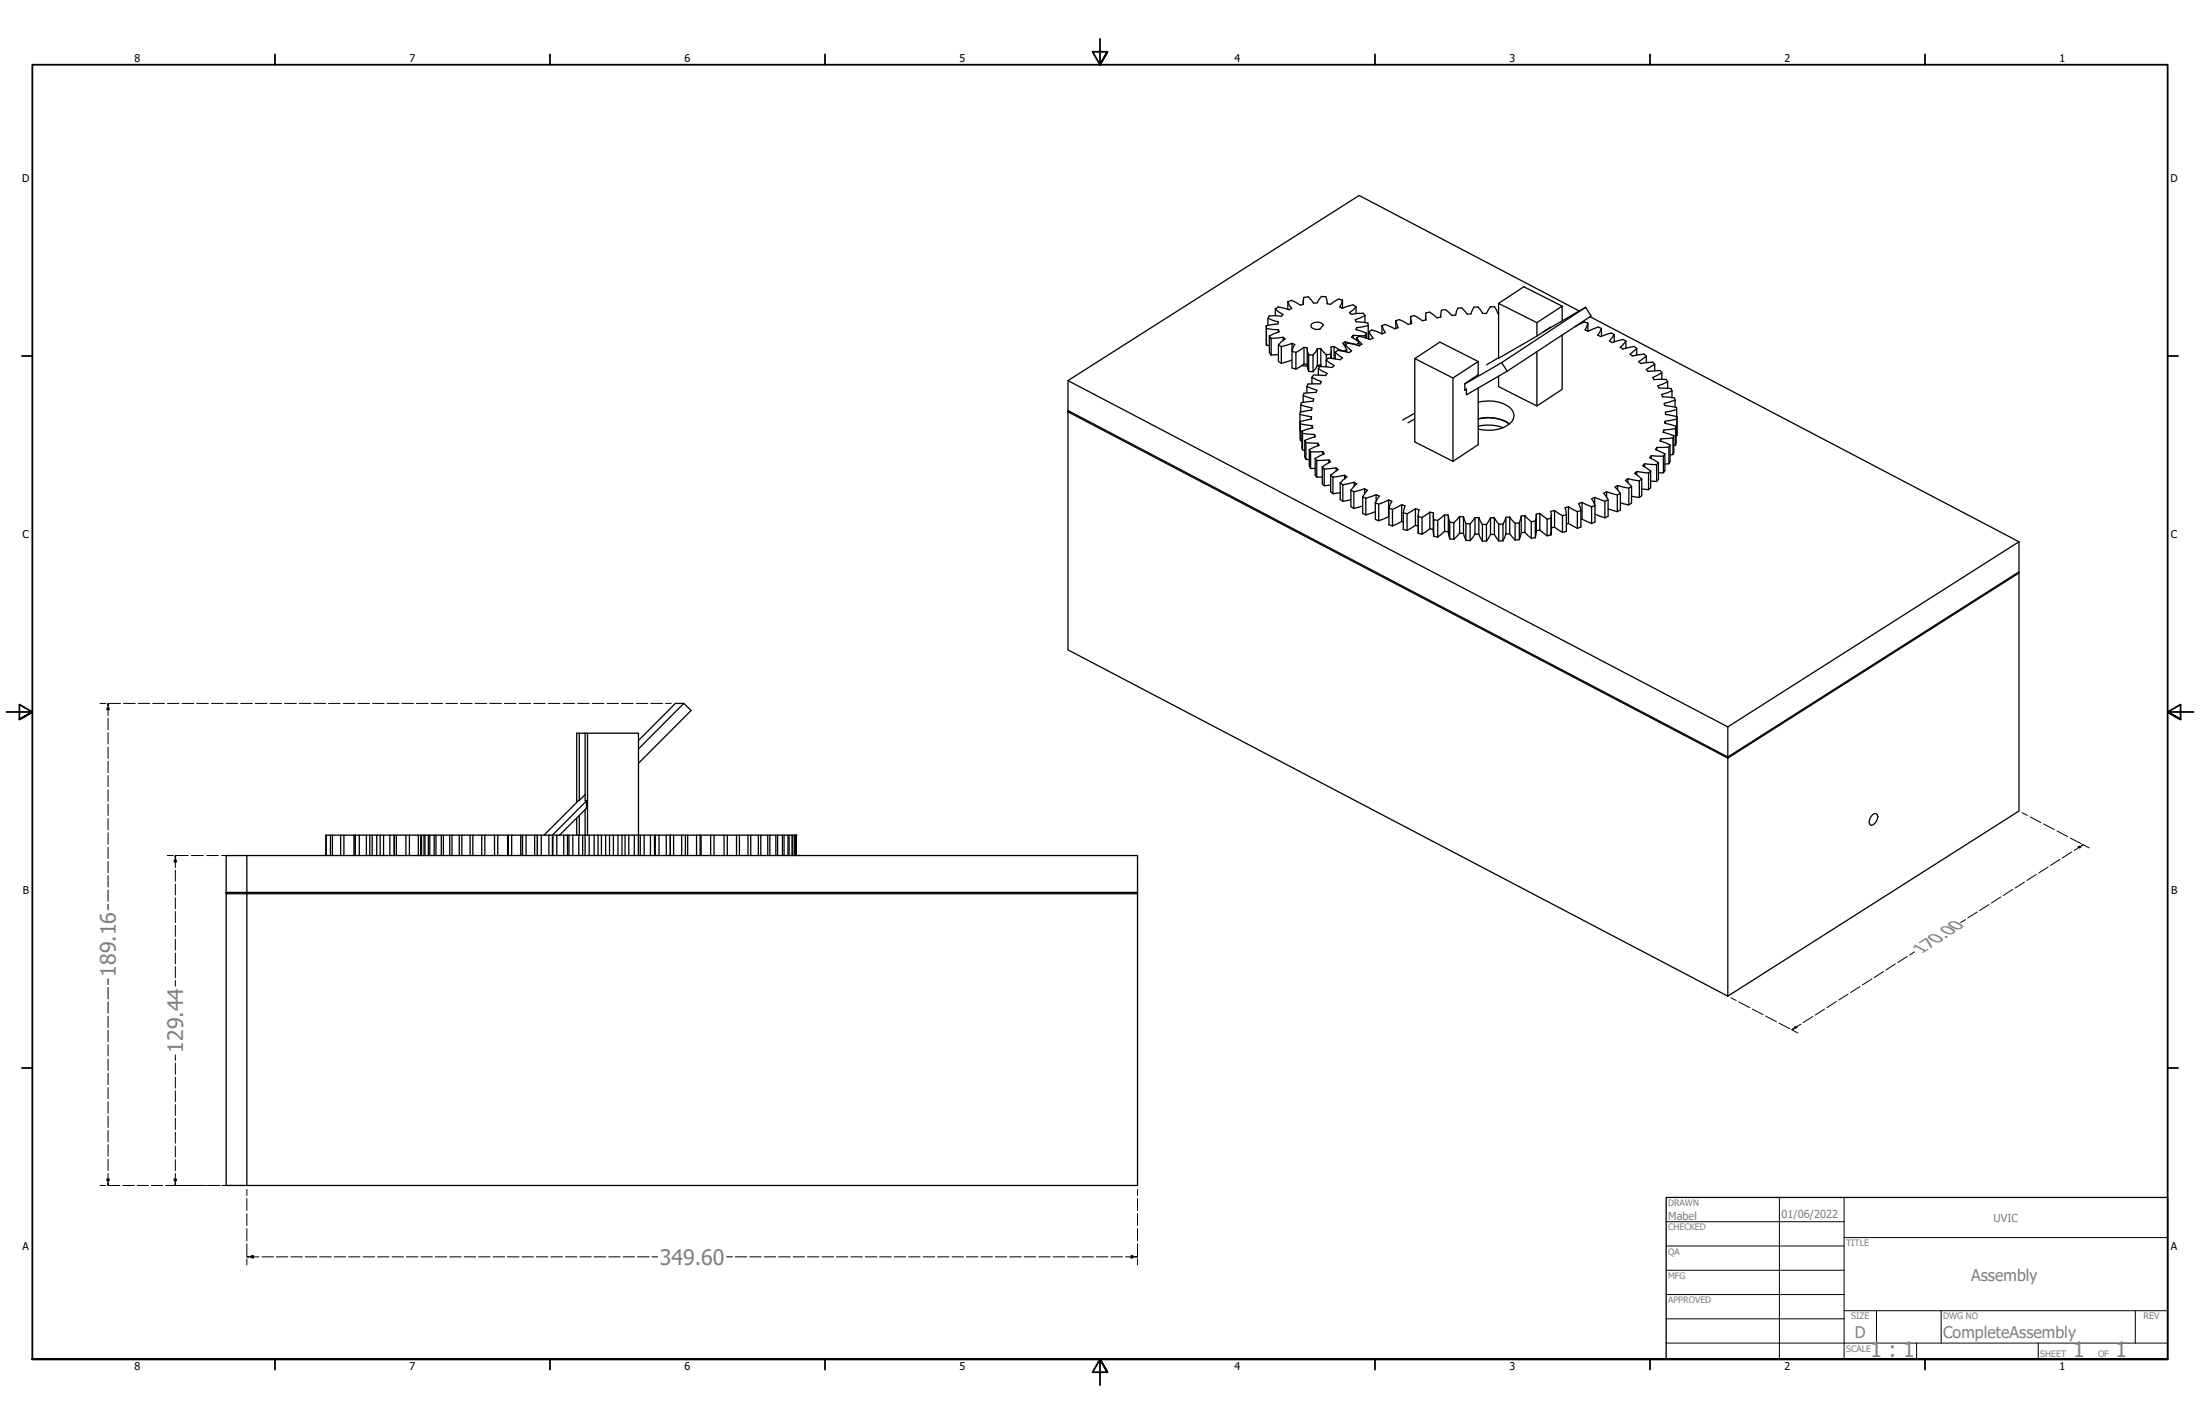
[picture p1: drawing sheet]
<svg xmlns="http://www.w3.org/2000/svg" width="864mm" height="559mm" viewBox="0 0 864 559" stroke-linecap="round" stroke-linejoin="round" font-family="sans-serif">
<!-- layer: Visible (ANSI) -->
<g fill="none" stroke="#000" stroke-width=".51">
<path d="M505.5 118.4l1.5 2.6-1 .5-4.3-1-1.1 .8M505.5 118.4l1.5-.5 3.5 1.9 1.2-.4 .1-2.7 1.7-.2 2.1 2.4h1.4l1.7-2.6 1.7 .2 .6 2.7M505.5 118.4v2.9M511.6 118.2v1.2M521 118.9v.3M527 117.8l-1.5-.5-3.2 2.1-1.3-.2M527 117.8v3.2l-1.1-.5zM588.3 119.1l15 7.5v5.3M497.1 127.9v7.5M497.1 127.9v1M497.1 128.9l4.7 .5M497.1 135.4l1.2 .2"/>
<path d="M497.1 128.9v6.5M497.7 124.9l4.1 1.4-.2 .8-4.5 .8M497.7 124.9v2.8M498.3 131.8v6.6l.7 .9M498.3 131.8l.7 1M499 132.8v6.5M500.6 121.3l3 2.1-.6 .7-4.8-.1-.5 .9M500.6 121.3v2.6M501.8 139.1l-2.8 .2M501.8 130.3v-.9l.3 .8-3.8 1.6M501.8 135.3v6.6l1.2 .7M501.8 135.3l1.2 .7"/>
<path d="M503 136v6.6M503.7 133.5v-1.2l.7 .7-2.6 2.3M503.7 132.3l-4.7 .5M507.2 137.8v-3.1l1.1 .5-1.1 2.7M507.2 134.7l-4.2 1.3M507.2 137.9v6.5l1.5 .4M507.2 137.9l1.5 .4M508.7 138.3v6.5M511.9 136.3l-3.2 2M513.1 136.8v6.5l.6 2.4M513.7 139.2l-.5-1.3-.1-1.4-1.2-.2v6.5M513.7 139.2v6.5"/>
<path d="M513.7 139.2l1.7 .1M515.1 126.9a3.2 3.2 0 0 1 4.4 .7l-1.4 1.6a2.29 2.29 0 0 1-3.4-1.8zM515.4 139.3v6.6M517.1 136.8h1.4v6.5h-1.4zM517.1 136.8l-1.7 2.5M518.5 136.8l2.1 2.4M520.6 139.2v4.8M522.4 139l.2-1.4-.2-1.4 1.3-.2v4.8M522.4 139v1.7M522.4 139l-1.8 .2M522.6 137.4v3.3M523.7 136l3.5 1.8 1.4-.5"/>
<path d="M524.1 138.2l2.8 2.3-.9 .7-4.6-.7-.8 .9 3.1 2-.7 .8-4.7-.4-.8 .9M524.1 138.2v2.6M528.1 135.3v.7v-1.9l-1 .6 1.5 2.6M528.1 134.1l4.3 1.1M528.1 135.3l1-.7 4.4 1.1M528.1 135.3l2.4 2.4-.9 .7-4.5-.9-1 .7M528.6 137.3v.8M531.2 132.7v-1.1l-.7 .7 3 2.1M531.2 131.6l4.7 .2M532.3 120.4l-2.6 2.3 .8 .6 4.7-.4 .6 .9M532.3 120.4l-1.2-.8-4.1 1.4M532.3 120.4v2.7"/>
<path d="M532.4 135.2v.2M532.5 129.4v-.8l-.2 .7 4.1 1.4M532.5 132.6l2.1 2.5-1.1 .6M532.5 132.6v.9M533.5 134.4v1.3M533.5 134.4l-1.1 .8M535.8 123.8l-3.8 1.7 .3 .7 4.7 .5 .1 1.1M535.8 123.8v2.8M535.9 131.8v.7M536.4 130.7v2M536.4 130.7l-.5 1.1M537.1 127.8l-4.6 .8"/>
<path d="M537.1 127.8v5.2M537.3 130.1l1.2-.6 4 1.5M537.3 130.1l1.7 2.6-1.2 .5-4.1-1.2-1.2 .6M537.3 130.1v2.9M542.5 127.8l1.3 2.7-1.3 .5M542.5 127.8v3.2M547.9 125.9l.9 2.7-1.2 .4-3.8-1.7-1.3 .5M547.9 125.9v3M553.7 124.2l1.5-.4 3.2 2.1 1.4-.4-.1-2.7 1.5-.3 2.9 2.2 1.4-.2M553.7 124.2l.5 2.7-1.4 .4-3.5-1.9-1.4 .5M553.7 124.2v2.9M559.6 124v1.6"/>
<path d="M565.5 124.2v.3M588.3 123.1l-1.6-2.7h-1.7l-1.5 2.6h-1.5l-1.8-2.5h-1.6l-1.2 2.7-1.5 .1-2.1-2.5-1.6 .2-.8 2.6-1.4 .2-2.6-2.3-1.6 .2-.3 2.8M605.8 130.2l16.6-9.6 2.2 3.4-33 21.7-16 9.2v-2.2l-.6 .3M613.2 120.1l-15-7.6-9.9 6.6v21.5l20.3-12M613.2 131.4v21.4l-9.9 6.5v-21.3M613.2 125.9v-5.8l-9.9 6.5M620 122l-86.5-45.3-114.3 72.7v12.2l259 135.9M622.4 120.6l-32.9 21.7 2.1 3.4M623.3 126.8l-1.1 2.7 1.3 .5 3.9-1.7 1.2 .6M623.3 126.8l-1.4-.5-3.6 1.8M623.3 126.8v3.1M624.1 124.3l168.4 88.3"/>
<path d="M628.6 128.9l-1.4 2.6 1.1 .6 4.2-1.4 1.2 .6M628.6 128.9v3.1M633.7 131.3l-1.9 2.5 1 .6 4.4-1.2 1 .7M633.7 131.3v2.8M638.2 133.9l-2.2 2.4 1 .7 4.5-1 1 .7M638.2 133.9v2.8M642.5 136.7l-2.7 2.3 1 .7 4.6-.8 .8 .9M642.5 136.7v2.7M646.2 139.8l-2.9 2.1 .8 .7 4.7-.5 .7 .8M646.2 139.8v2.6M419.2 149.4l259 135.8M507.2 141.3l-4.2 1.3"/>
<path d="M510.6 158.9l4.4 1.2-.1 .8-4.6 .8v.9M510.6 158.9v2.8M511 143.5l2.1 .2M511.6 155.3l4.1 1.3-.2 .8-4.7 .6-.2 .9M511.6 155.3v2.6M511.9 142.8l-3.2 2M511.9 142.8l1.2 .2M513 151.6l4 1.6-.4 .8-4.7 .3-.3 1M513 151.6v2.6M513.7 145.7l1.7 .2M515 148.1l3.7 1.7-.5 .8-4.7 .1-.5 .9M515 148.1v2.5"/>
<path d="M517.1 143.3l-1.7 2.6M517.5 144.7l3.5 1.9-.6 .8-4.8-.2-.6 .9M517.5 144.7v2.5M518.5 143.3l.4 .5M518.7 143.6l-1.7 .2M555.4 140.7l15 7.6M575.6 152.7l-.6 .4v-2.5l5.3-3.5v-5.2l-15.1-7.7-9.8 6.5v32.7l15 7.6M580.3 141.9l-9.9 6.4v32.7l9.9-6.5v-22.2M580.3 157.8a13.7 13.7 0 0 1 13.2 3 4.2 4.2 0 0 1-2.2 6.4 15.7 15.7 0 0 1-11 1.2M588.3 147.6v4.1l15 7.6M588.3 140.4l-4.7 2.7M589.5 142.3l-14.5 8.4"/>
<path d="M649.5 142.9l-3.3 2.1 .7 .7 4.8-.3 .6 .9M649.5 142.9v2.6M652.3 146.3l-3.5 1.8 .5 .9 4.7-.1 .6 .9M652.3 146.3v2.5M654.6 149.8l-3.9 1.6 .5 .9 4.8 .2 .3 .9M654.6 149.8v2.5M656.3 153.4l-4 1.4 .3 .9 4.7 .4 .2 .9M656.3 153.4v2.6M657.5 157l-4.2 1.3 .1 .8 4.7 .7 .1 .9M657.5 157v2.7M510.3 162.6l4.5 1M510.3 162.6l.1 6.6"/>
<path d="M510.4 165.4l.1 7.5M510.4 165.4l.1 1M510.5 166.4l4.6 .7M510.5 166.4v6.5l.5 .1M511 169.2v6.5l.3 .9M511 169.2l.3 .9M511.3 170.1l4.7 .4M511.3 170.1v6.5l.9 .1M512.2 172.8v6.5l.4 1M512.2 172.8l.4 .9M512.6 173.7l4.7 .2M512.6 173.7v6.6h1.4"/>
<path d="M514 176.4v6.5l.5 .9M514 176.4l.5 .9M514.5 177.3v6.5h1.8M514.8 164.5v-.9v.8l-4.4 1M515.1 168v-.9l.2 .8-4.3 1.3M516 171.4v-.9l.3 .9-4.1 1.4M516.3 179.9v6.5l.6 .9M516.3 179.9l.6 .8M517.3 174.9v-1l.5 .9-3.8 1.6M519.2 178.3v-1.1l.6 .9-3.5 1.8M519.2 177.2l-4.7 .1M555.4 164.4l-2.7 1.5"/>
<path d="M555.4 162.1l-4.8 2.7M580.3 167.3a16.4 16.4 0 0 1 9.7 .5M592.5 166.4a14.6 14.6 0 0 0-12.2-2.1 15.3 15.3 0 0 1 12.2 2.1M648.2 180v-1.2l-.6 .8 3.4 1.9M648.2 178.8l4.8 .2M650.4 176.6v-1l-.5 .8 3.6 1.7M652 173.2v-1l-.4 .8 4 1.6M653 179v6.5h-2M653.1 169.7v-1l-.3 .9 4.2 1.3M653.5 178.1v6.6l-.5 .8M653.5 178.1l-.5 .9M653.7 166.2v-.9l-.1 .8 4.3 1.2"/>
<path d="M655.1 175.5l-4.7 .1M655.1 175.5v6.5l-1.6 .1M655.6 174.6v6.5l-.5 .9M655.6 174.6l-.5 .9M656.7 171.9l-4.7 .3M656.7 171.9v6.5l-1.1 .1M657 170.9v6.6l-.3 .9M657 170.9l-.3 1M657.7 168.2l-4.6 .5M657.7 168.2v6.6h-.7M657.9 167.3l-.2 7.5M657.9 167.3l-.2 .9"/>
<path d="M658.2 160.7l-4.5 1 .1 .9 4.5 .9M658.2 160.7v2.8M658.2 164.5l-4.5 .8M658.2 164.5v6.5l-.3 .1M658.3 163.5l-.1 7.5M658.3 163.5l-.1 1M516.9 180.7v6.6l2.1-.1M519 183.3v6.5l.8 .8M519 183.3l.8 .8M519.8 184.1v6.5l2.6-.2M521.7 181.6v-1.1l.6 .7-3.3 2.1M521.7 180.5l-4.8 .2"/>
<path d="M522.4 186.4v6.6l.8 .7M522.4 186.4l.8 .9M523.2 187.3v6.4l2.9-.3M524.5 184.8v-1.2l.8 .7-2.9 2.1M524.5 183.6l-4.7 .5M526.1 189.5v6.5l1 .7M526.1 189.5l1 .7M527.1 190.2v6.5M527.8 187.9v-1.4l.9 .7-2.6 2.3M527.8 186.5l-4.6 .8M530.3 196.1l-3.2 .6M530.3 192.3v6.5l1.1 .7"/>
<path d="M530.3 192.3l1.1 .7M531.4 193v6.5M531.6 190.8v-1.6l1 .7-2.3 2.4M531.6 189.2l-4.5 1M534.9 198.6l-3.5 .9M534.9 194.9v6.6l1.2 .6M534.9 194.9l1.2 .6M535.7 193.7v-1.9l1.1 .6-1.9 2.5M535.7 191.8l-4.3 1.2M536.1 195.5v6.6M539.9 197.3v6.5l1.3 .5M539.9 197.3l1.3 .6"/>
<path d="M540.2 196.6v-2.5l1.2 .6-1.5 2.6M540.2 194.1l-4.1 1.4M541.2 197.9v6.4M545.1 196.2l-3.9 1.7M545.2 199.4l1.2-2.7-1.3-.5 .1 6.6M545.2 199.4v6.5l1.4 .5M545.2 199.4l1.4 .5M546.6 199.9v6.5M550.2 198.1l-3.6 1.8M555.6 199.6l-3.3 2M615.7 198.9v6.5l-.8 .3M615.7 198.9l3.5 1.9"/>
<path d="M615.7 198.9l-1.3 .4 .5 2.7M621 197.2v6.5l-.4 .1M621 197.2l3.8 1.7M621 197.2l-1.3 .4 .9 2.7M624.8 198.9v6.5M626 198.1v-2.9l-1.2 .5 1.3 2.7M626 195.2l4 1.5M626.1 198.4v6.5l-1.3 .5M626.1 198.4l-1.3 .5M630 196.7v6.5M630.7 195.1v-2.1l-1.2 .5 1.8 2.6M630.7 193l4.2 1.2"/>
<path d="M631.3 199.7l3.6 1.1M631.3 196.1v6.5l-1.3 .6M631.3 196.1l-1.3 .6M634.9 194.2v6.6M635 192.3v-1.8l-1 .6 2.1 2.5M635 190.5l4.4 1.1M636.1 197.4l3.3 .7M636.1 193.6v6.6l-1.2 .6M636.1 193.6l-1.2 .6M639 189.4v-1.6l-1 .7 2.5 2.4M639 187.8l4.5 .9M639.4 191.6v6.5"/>
<path d="M640.5 190.9v6.5l-1.1 .7M640.5 190.9l-1.1 .7M642.5 186.3v-1.3l-.8 .7 2.8 2.3M642.5 185l4.6 .6M643.5 188.7v6.6l-3-.5M644.5 188v6.5l-1 .8M644.5 188l-1 .7M645.6 183.2v-1.2l-.8 .8 3.2 2M645.6 182l4.7 .4M647.1 185.6v6.6l-2.6-.3M648 184.8v6.6l-.9 .8M648 184.8l-.9 .8"/>
<path d="M650.3 182.4v6.5l-2.3-.1M651 181.5v6.6l-.7 .8M651 181.5l-.7 .9M539.9 200.8l-3.8 1.3M545.1 202.8l-3.9 1.5M550.2 204.6l-3.6 1.8M550.9 201.2l.7-2.7-1.4-.4v6.5l.7 .2M550.9 201.2v6.6l1.4 .4M550.9 201.2l1.4 .4M552.3 201.6v6.6M555.6 206.2l-3.3 2M556.7 202.2l.1 7.1v-6.5"/>
<path d="M556.8 202.8l.2-2.8-1.4-.4v6.6l1.1 .2M556.8 202.8l1.4 .3M556.8 209.3l1.4 .3M558.2 203.1v6.5M561.3 201l-3.1 2.1M561.3 207.5l-3.1 2.1M562.6 202.2l.2 8.3v-6.5M562.8 204l-.1-2.8-1.4-.2v6.5l1.3 .3M562.8 204l1.6 .2M562.8 210.5l1.6 .3M564.4 204.2v6.6M567.1 202l1.4 .2v6.5l-1.4-.2z"/>
<path d="M567.1 202l-2.7 2.2M567.1 208.5l-2.7 2.3M568.5 202.2l.6 2.7M568.5 208.7l.6 2.8M569.1 204.9v6.6M569.1 204.9l1.6 .2M569.1 211.5l1.6 .1M570.7 205.1v6.5M573 202.7l1.5 .1v6.6l-1.5-.2zM573 202.7l-2.3 2.4M573 209.2l-2.3 2.4M574.5 202.8l.9 2.7"/>
<path d="M574.5 209.4l.9 2.6M575.4 205.5v6.5M575.4 205.5l1.7 .1M575.4 212l1.7 .2M577.1 205.6v6.6M579 203.1h1.5v6.6l-1.5-.1zM579 203.1l-1.9 2.5M579 209.6l-1.9 2.6M580.5 203.1l1.4 2.7M580.5 209.7l1.4 2.6M581.9 205.8v6.5M581.9 205.8h1.6"/>
<path d="M581.9 212.3h1.6M583.5 205.8v6.5M585.1 203.2h1.5v6.5h-1.5zM585.1 203.2l-1.6 2.6M585.1 209.7l-1.6 2.6M586.6 203.2l1.7 2.5M586.6 209.7l1.7 2.6M588.3 205.7v6.6M590 205.7v6.5M590 205.7h-1.7M590 212.2l-1.7 .1M591.1 203l1.5-.1v6.6l-1.5 .1z"/>
<path d="M591.1 203l-1.1 2.7M591.1 209.6l-1.1 2.6M592.6 202.9l2.1 2.5M592.6 209.5l2.1 2.4M594.7 205.4v6.5M596.4 205.2v6.6M596.4 205.2l-1.7 .2M596.4 211.8l-1.7 .1M597.2 202.5l1.4-.1v6.5l-1.4 .1zM597.2 202.5l-.8 2.7M597.2 209l-.8 2.8M598.6 202.4l2.5 2.3"/>
<path d="M598.6 208.9l2.5 2.3M601.1 204.7v6.5M602.7 204.5v6.5M602.7 204.5l-1.6 .2M602.7 211l-1.6 .2M603.1 202v6.5l-.4 2.5M604.5 201.5v6.5l-1.4 .3M604.5 201.5l2.8 2.2M604.5 208l2.8 2.2M604.5 201.5l-1.4 .2-.4 2.8M607.3 203.7v6.5M608.8 203.4l-1.5 .3"/>
<path d="M608.8 209.9l-1.5 .3M609 202.2l-.2 7.7v-6.5M610.2 200.3v6.6l-1.2 .2M610.2 200.3l3.1 2.1M610.2 206.9l3.1 2M610.2 200.3l-1.4 .4v2.7M613.3 202.4v6.5M614.9 202v6.5l-1.6 .4M614.9 202l-1.6 .4M615.7 205.4l3.5 1.9M619.2 200.8v6.5M620.6 200.3v6.5l-1.4 .5"/>
<path d="M620.6 200.3l-1.4 .5M621 203.7l3.8 1.7M626.1 201.7l3.9 1.5M268.4 276l-17.8 17.9M227.4 287.7h2.3M229.7 287.7h.9v40M229.7 287.7v26.4h.5l-.1 3.1M230.6 287.7h20v40M250.6 290.6l14.5-14.6h3.3l2.9 2.8-20.7 20.7M678.2 285.2l114.3-72.6v12.3l-114.3 72.6zM678.2 297.1l-259-136v93.9l259 135.9 114.3-72.6v-93.9l-114.3 72.7v93.8M227.1 314.1l-13.5 13.6"/>
<path d="M227.4 314.1v-26.4h-1v27.2M229.7 311.8l-2.9 2.6M229.7 317.7v10h1.6M230.2 314.3l-13.3 13.4v8M230.2 317.2l-10.6 10.5M88.8 335.7h8.1v15h-8.1zM96.9 335.7h349.6v15h-349.6M128.1 335.7v-8h1.6v8M128.1 327.7l-.2 8M129.7 327.7h.8M130.5 335.7v-8h3.2v8M133.7 327.7h1.3"/>
<path d="M138.9 327.7h-3.9v8M139.4 327.7h-.5v8M139.4 327.7v8zM139.4 327.7h1.6M143.8 335.7v-8h1.4v8M143.8 327.7h-2.8v8M145.2 327.7h.9v8M146.1 327.7h1.8M149.2 335.7v-8h1.4v8M149.2 327.7h-1.3v8M150.6 327.7h2.4v8M153 327.7h1.7v8v-8h.9v8"/>
<path d="M155.6 327.7h3.7v8M159.3 327.7h1.4M160.7 327.7h3.5v8M160.7 327.7v8M164.2 327.7h1.3M165.2 335.7v-8v8M165.5 335.7v-8h.9v8M166.4 327.7h.4M166.8 335.7v-8h1.3v8M168.1 327.7h.6M168.7 335.7v-8h1.7v8M170.4 327.7h.7"/>
<path d="M171.1 335.7v-8h2.1v8M173.2 327.7h.9M174.1 335.7v-8h2.4v8M176.5 327.7h.9M177.4 335.7v-8h2.9v8M180.3 327.7h1M181.3 335.7v-8h3.2v8M184.5 327.7h1.1M185.6 335.7v-8h3.5v8M189.1 327.7h1.2M190.3 335.7v-8h3.8v8M194.1 327.7h1.3"/>
<path d="M199.3 335.7v-8l.2 8M199.3 327.7h-3.9v8M199.5 327.7h1.4M204.4 335.7v-8h.7v8M204.4 327.7h-3.5v8M205.1 327.7h1.4M209.9 327.7h-3.4v8M212.5 327.7h-1.6v8v-8h-1v8M215.5 335.7v-8h1.5v8M215.5 327.7h-3v8M217 327.7h1.6M221.3 335.7v-8h1.5v8"/>
<path d="M221.3 327.7h-2.7v8M222.8 327.7h.5v8M223.3 327.7h1.6M226.4 321v6.7M227.2 335.7v-8h1.5v8M227.2 327.7h-2.3v8M227.4 320v7.7M228.7 327.7h1v8M233.2 335.7v-8h1.6v8M233.2 327.7h-1.9v8M234.8 327.7h1.3v8M236.1 327.7h1.6"/>
<path d="M239.3 335.7v-8h1.5v8M239.3 327.7h-1.6v8M240.8 327.7h1.8v8M242.6 327.7h1.6M245.4 335.7v-8h1.4v8M245.4 327.7h-1.2v8M246.8 327.7h2.2v8M249 327.7h1.6M251.3 335.7v-8h1.6v8M251.3 327.7h-.7v8M252.9 327.7h2.4v8M255.3 327.7h1.6"/>
<path d="M257.2 327.7h1.5v8M257.2 327.7h-.3v8M257.2 327.7v8M258.7 327.7h2.9v8M261.6 327.7h1.5M263.1 327.7v8zM263.1 327.7h1.3v8M264.4 327.7h3.2v8M267.6 327.7h1.4M269 327.7h.9v8M269 327.7v8M269.9 327.7h3.5v8"/>
<path d="M273.4 327.7h1.4M274.8 327.7h.4v8M274.8 327.7v8M275.2 327.7h3.8v8M279 327.7h1.3M280.3 335.7v-8h3.9v8M284.2 327.7h1.3M285.5 335.7v-8h3.6v8M289.1 327.7h1.2M290.3 335.7v-8h3.3v8M293.6 327.7h1.1M294.7 335.7v-8h3v8"/>
<path d="M297.7 327.7h.9M298.6 335.7v-8h2.8v8M301.4 327.7h.8M302.2 335.7v-8h2.3v8M304.5 327.7h.7M305.2 335.7v-8h1.9v8M307.1 327.7h.7M307.8 335.7v-8h1.5v8M309.3 327.7h.5M309.8 335.7v-8h1.1v8M310.9 327.7h.3M311.2 335.7v-8h.8v8"/>
<path d="M312 327.7h.2M312.5 327.7v8v-8h-.3v8M734.8 320l1.2-.8 .6 .1a3.1 3.1 0 0 1-1.8 4.5l-.6-.1a2.73 2.73 0 0 1 .6-3.7zM88.8 350.2h8.1v115h-8.1zM96.9 350.2h349.6v115h-349.6"/>
</g>
<circle cx="312.5" cy="327.7" r=".25" fill="#000"/>
<!-- layer: Border (ANSI) -->
<g fill="none" stroke="#000" stroke-width=".7">
<path d="M431.8 15.2v10.2l-2.9-5.1h5.8l-2.9 5.1 2.9-5.1M107.9 21.3v4.1M215.9 21.3v4.1M323.8 21.3v4.1M539.8 21.3v4.1M647.7 21.3v4.1M755.6 21.3v4.1M8.6 139.7h4.1M850.9 139.7h4.1M2.5 279.4h10.2l-5.1-2.9v5.8l5.1-2.9-5.1 2.9M861.1 279.4h-10.2l5.1-2.9v5.8l-5.1-2.9 5.1 2.9M8.6 419.1h4.1"/>
<path d="M850.9 419.1h4.1M12.7 533.4v-508h838.2v508h-838.2h838.2M107.9 533.4v4.1M215.9 533.4v4.1M323.8 533.4v4.1M434.7 538.5l-2.9-5.1 2.9 5.1h-5.8l2.9-5.1v10.2M539.8 533.4v4.1M647.7 533.4v4.1M755.6 533.4v4.1"/>
</g>
<g fill="none" stroke="#000" stroke-width=".39">
<path d="M654 479.4h69.9M698.5 469.9v63.5M723.9 469.9v63.5M654 488.9h69.9M654 498.5h69.9M723.9 485.6h127M654 508h69.9M654 517.5h69.9M723.9 514.3h127M736.6 514.3v12.7M762 514.3v12.7M838.2 514.3v12.7"/>
<path d="M654 527h196.9M752.3 527v6.4M800.1 527v6.4"/>
</g>
<path d="M654 469.9h196.9v63.5h-196.9z" fill="none" stroke="#000" stroke-width=".51"/>
<!-- layer: Cota (ANSI) -->
<g fill="none" stroke="#000" stroke-width=".39">
<path d="M39.2 276h2.3M42.1 277.7l-.2 .8h.4M42.3 276.9l.1-.9 .2 .9M42.4 276v.9M42.4 277.7v3.1M42.7 277.7l.2 .8h-.3M42.7 276h4.6M48.5 276h4.6M54.2 276h4.6M59.9 276h4.7M65.7 276h4.6M71.4 276h4.7"/>
<path d="M77.2 276h4.6M83 276h4.6M88.7 276h4.6M94.5 276h4.6M100.2 276h4.6M106 276h4.6M111.7 276h4.6M117.5 276h4.5M123.2 276h4.6M129 276h4.5M134.7 276h4.6M140.5 276h4.6"/>
<path d="M146.2 276h4.6M152 276h4.6M157.7 276h4.6M163.4 276h4.7M169.2 276h4.6M175 276h4.6M180.7 276h4.7M186.5 276h4.6M192.2 276h4.6M198 276h4.6M203.7 276h4.6M209.5 276h4.6"/>
<path d="M215.2 276h4.6M221 276h4.6M226.8 276h4.5M232.5 276h4.6M238.3 276h4.5M244 276h4.6M249.7 276h4.6M255.5 276h4.6M261.2 276h2.3M42.4 281.9v4.5M42.4 287.5v4.5M42.4 293.1v4.5"/>
<path d="M42.4 298.7v4.5M42.4 304.4v4.4M42.4 309.9v4.6M42.4 315.5v4.5M793.7 318.9l2.1 1.1M42.4 321.2v4.5M42.4 326.8v4.5M42.4 332.4v4.5M42.4 338v4.5M65.7 335.7h2.3M68.5 337.4l-.2 .9h.3M68.6 336.5l.2-.8 .2 .8"/>
<path d="M68.8 335.7v.8M68.8 337.4v3M69.2 337.4l.1 .9h-.3M69.2 335.7h4.7M75.1 335.7h4.8M81.1 335.7h4.7M87 335.7h4.8M93 335.7h2.3M796.9 320.5l4.2 2.3M802.2 323.3l4.2 2.2M807.5 326.1l4.2 2.2M808.6 337.2l-3.7 2.4"/>
<path d="M812.7 328.9l4.2 2.1M813.2 334.3l-3.6 2.4M816.4 332l-.7 .4 .2 .1M816.6 332.2l-2.4 1.6M816.9 332.3l-.5 .4-.2-.1M817.1 331.8l.7-.3-.5 .4M817.8 331.5l-.6 .4M817.9 331.6l2.2 1.1M42.4 343.6v4.5M42.4 349.2v4.5M42.4 354.8v2.3M68.8 341.5v4.3"/>
<path d="M68.8 346.9v4.3M68.8 352.3v4.3M68.8 357.7v4.4M776.2 357.9l-3.8 2.3M780.8 355l-3.8 2.3M785.4 352l-3.7 2.4M790.1 349.1l-3.7 2.3M794.7 346.1l-3.7 2.4M799.3 343.2l-3.6 2.3M804 340.2l-3.7 2.4M68.8 363.2v4.3M68.8 368.6v4.3"/>
<path d="M68.8 374v4.3M68.8 379.3v4.4M744 378.3l-3.7 2.3M748.7 375.3l-3.7 2.4M751.5 373.6l-1.9 1.2M771.5 360.9l-1.8 1.1M42.4 384.1v2.2M42.4 387.5v4.5M42.4 393.1v4.5M42.4 398.7v4.5M68.8 384.8v2.2M679.4 391.5l2.1 1.1"/>
<path d="M682.6 393.2l4.2 2.2M687.8 396l4.3 2.1M693.1 398.7l4.3 2.2M711.6 398.9l-3.8 2.4M716.2 396l-3.7 2.3M720.9 393l-3.7 2.4M725.5 390.1l-3.7 2.3M730.1 387.2l-3.7 2.3M734.8 384.2l-3.7 2.3M739.4 381.3l-3.7 2.3M42.4 404.3v4.5M42.4 410v4.4"/>
<path d="M42.4 415.5v4.6M68.8 414v2.1M68.8 417.2v4.4M698.4 401.5l4.2 2.2M703.6 404.2l2.1 1.2M703.8 403.7l-.4 .4 .7-.2M704 403.8l-.6 .3M705 403l-.3-.2-.4 .5M705.2 403.1l.2 .1-.6 .3M706.9 401.9l-2.4 1.5M42.4 421.1v4.5M42.4 426.8v4.4"/>
<path d="M42.4 432.4v4.5M42.4 438v4.5M68.8 422.7v4.3M68.8 428.1v4.3M68.8 433.5v4.3M68.8 438.8v4.4M42.4 443.6v4.5M42.4 449.2v4.5M42.4 454.9v4.4M68.8 444.3v4.3M68.8 449.7v4.3M68.8 455.1v4.3"/>
<path d="M39.2 465.2h2.3M42.3 464.4l.1 .8 .2-.8M42.3 462.7h-.4l.2 .8M42.4 460.4v3.1M42.4 464.4v.8M42.6 462.7h.3l-.2 .8M42.6 465.2h4.5M48.2 465.2h4.5M53.8 465.2h4.5M59.4 465.2h4.5M65 465.2h15.7M68.6 464.4l.2 .8 .2-.8"/>
<path d="M68.6 462.7h-.3l.2 .8M68.8 460.5v3M68.8 464.4v.8M69 462.7h.3l-.1 .8M81.1 465.2h5.3M87 465.2h4.9M93 465.2h2.3M96.9 466.8v2.3M96.9 470.3v4.7M96.9 476.2v4.7M446.5 466.8v2.3M446.5 470.3v4.7"/>
<path d="M446.5 476.2v4.7M96.9 493.2h.8M96.9 482.2v4.7M96.9 488.1v4.7M96.9 494v2.4M97.7 493l-.8 .2 .8 .1M98.6 493.2h3.1M98.6 492.8l.8-.1v.3M99.4 493.3v.4l-.8-.2M102.8 493.2h4.6M108.5 493.2h4.5M114.2 493.2h4.5"/>
<path d="M119.8 493.2h4.6M125.5 493.2h4.5M131.2 493.2h4.5M136.8 493.2h4.6M142.5 493.2h4.6M148.2 493.2h4.5M153.9 493.2h4.5M159.5 493.2h4.6M165.2 493.2h4.5M170.9 493.2h4.5M176.5 493.2h4.6M182.2 493.2h4.6"/>
<path d="M187.9 493.2h4.5M193.5 493.2h4.6M199.2 493.2h4.6M204.9 493.2h4.5M210.6 493.2h4.5M216.2 493.2h4.6M221.9 493.2h4.5M227.6 493.2h4.5M233.2 493.2h4.6M239 493.2h4.5M244.6 493.2h4.5M250.3 493.2h4.5"/>
<path d="M255.9 493.2h2.3M285.2 493.2h2.3M288.6 493.2h4.6M294.3 493.2h4.5M300 493.2h4.5M305.6 493.2h4.6M311.3 493.2h4.5M317 493.2h4.5M322.6 493.2h4.6M328.4 493.2h4.5M334 493.2h4.5M339.7 493.2h4.5"/>
<path d="M345.3 493.2h4.6M351 493.2h4.5M356.7 493.2h4.5M362.3 493.2h4.6M368 493.2h4.6M373.7 493.2h4.5M379.3 493.2h4.6M385.1 493.2h4.5M390.7 493.2h4.5M396.4 493.2h4.5M402 493.2h4.6M407.7 493.2h4.5"/>
<path d="M413.4 493.2h4.6M419 493.2h4.6M424.8 493.2h4.5M430.4 493.2h4.5M436.1 493.2h4.5M441.8 493.2h3M444 493.3v.4l.8-.2M444.8 492.8l-.8-.1v.3M445.7 493l.8 .2-.8 .1M445.7 493.2h.8M446.5 482.2v4.7M446.5 488.1v4.7"/>
<path d="M446.5 494v2.4"/>
</g>
<g fill="#000">
<path d="M42.4 276l.5 2.5h-1z" fill-rule="evenodd"/>
<path d="M68.8 335.7l.5 2.6h-1z" fill-rule="evenodd"/>
<path d="M815.7 332.4l2.1-.9-1.4 1.2z" fill-rule="evenodd"/>
<path d="M703.4 404.1l1.3-1.3 .7 .4z" fill-rule="evenodd"/>
<path d="M41.9 462.7h1l-.5 2.5z" fill-rule="evenodd"/>
<path d="M68.3 462.7h1l-.5 2.5z" fill-rule="evenodd"/>
<path d="M96.9 493.2l2.5-.5v1z" fill-rule="evenodd"/>
<path d="M444 492.7l2.5 .5-2.5 .5z" fill-rule="evenodd"/>
</g>
<g font-size="8.4" fill="#808080">
<text x="45.5" y="383.3" transform="rotate(-90 45.5 383.3)">189.16</text>
<text x="71.9" y="413.2" transform="rotate(-90 71.9 413.2)">129.44</text>
<text x="259" y="496.3">349.60</text>
<text x="734.3" y="532.6">1 : 1</text>
<text x="813.8" y="532.6">1</text>
<text x="830.5" y="532.6">1</text>
</g>
<text font-size="7" fill="#808080" x="754.3" y="374.4" transform="rotate(-32 754.3 374.4)">170.00</text>
<g font-size="6.3" fill="#808080">
<text x="773.8" y="502.9">Assembly</text>
<text x="728.1" y="524.9">D</text>
<text x="762.8" y="525">CompleteAssembly</text>
</g>
<g font-size="4.3" fill="#808080">
<text x="654.8" y="478.6">Mabel</text>
<text x="699.3" y="478">01/06/2022</text>
<text x="782.5" y="479.4">UVIC</text>
</g>
<g font-size="4.2">
<text x="52.8" y="24.4">8</text>
<text x="160.8" y="24.4">7</text>
<text x="268.7" y="24.4">6</text>
<text x="376.7" y="24.4">5</text>
<text x="484.6" y="24.4">4</text>
<text x="592.6" y="24.4">3</text>
<text x="700.5" y="24.4">2</text>
<text x="808.5" y="24.4">1</text>
<text x="8.8" y="71.4">D</text>
<text x="852" y="71.4">D</text>
<text x="8.9" y="211.1">C</text>
<text x="852.2" y="211.1">C</text>
<text x="9" y="350.8">B</text>
<text x="852.2" y="350.8">B</text>
<text x="8.9" y="490.5">A</text>
<text x="852.2" y="490.5">A</text>
<text x="52.8" y="537.5">8</text>
<text x="160.8" y="537.5">7</text>
<text x="268.7" y="537.5">6</text>
<text x="376.7" y="537.5">5</text>
<text x="484.6" y="537.5">4</text>
<text x="592.6" y="537.5">3</text>
<text x="700.5" y="537.5">2</text>
<text x="808.5" y="537.5">1</text>
</g>
<g font-size="3.5" fill="#808080">
<text x="654.8" y="473.2">DRAWN</text>
<text x="654.8" y="482.8">CHECKED</text>
<text x="724.7" y="488.9">TITLE</text>
<text x="654.8" y="492.3">QA</text>
<text x="654.8" y="501.8">MFG</text>
<text x="654.8" y="511.4">APPROVED</text>
<text x="726.7" y="517.7">SIZE</text>
<text x="762.8" y="517.7">DWG NO</text>
<text x="841.4" y="517.7">REV</text>
<text x="724.7" y="530.4">SCALE</text>
<text x="800.9" y="532.6">SHEET</text>
<text x="823.6" y="532.6">OF</text>
</g>
</svg>
